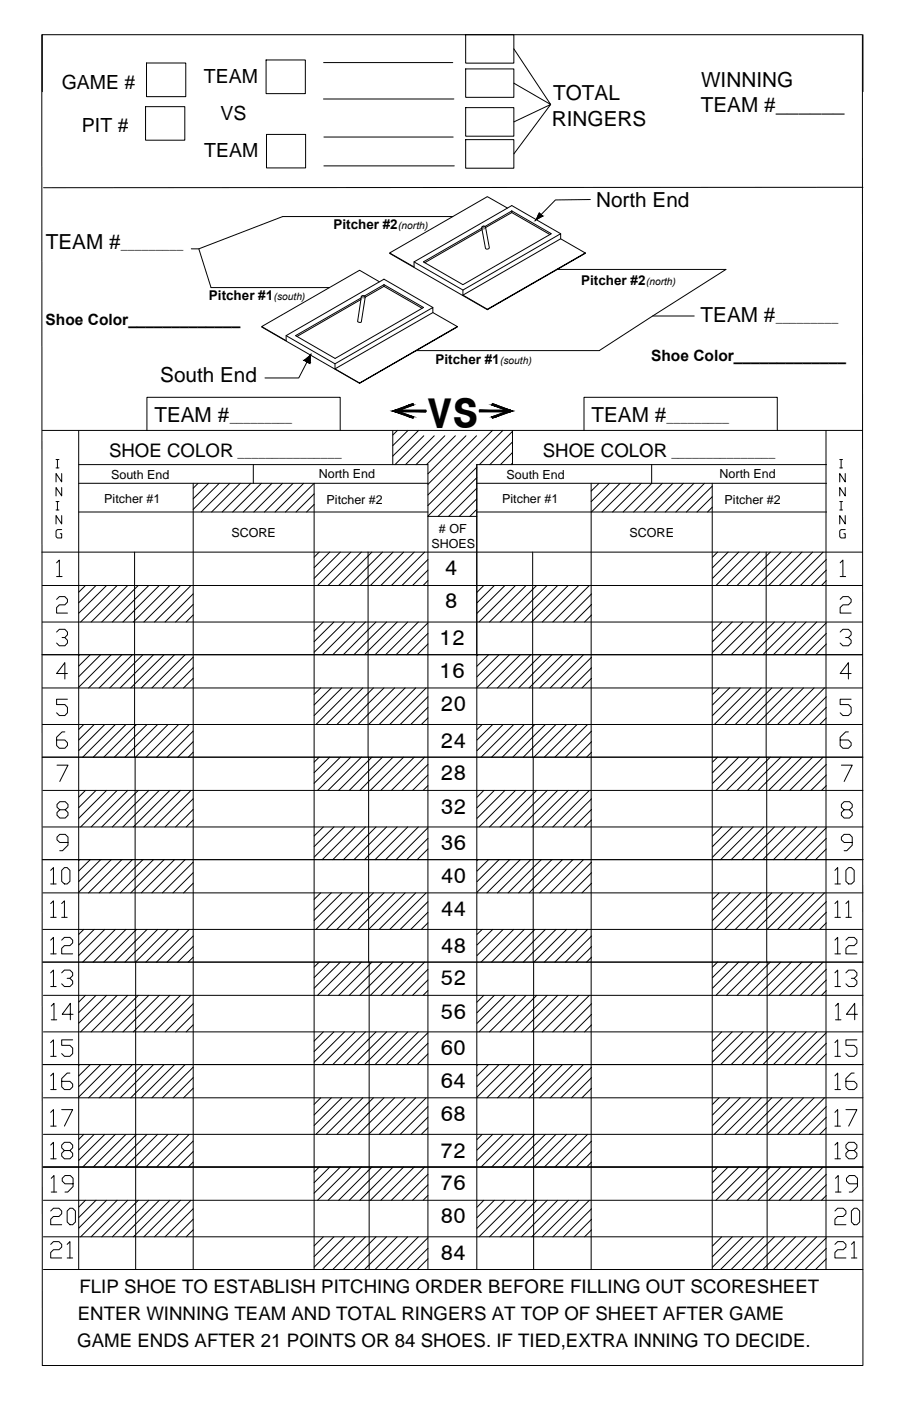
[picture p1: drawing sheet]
<svg xmlns="http://www.w3.org/2000/svg" width="279mm" height="432mm" viewBox="0 0 279 432" stroke-linecap="round" stroke-linejoin="round" font-family="sans-serif">
<!-- layer: AM_0 -->
<g fill="none" stroke="#000" stroke-width=".31">
<path d="M12.9 10.7h253.1l.1 410.2h-253zM13.1 10.7v17.6M45.2 19.4h12.1v10.4h-12.1zM82.1 18.5h12.1v10.4h-12.1zM99.8 19.3h39.8M143.6 10.7h14.9v8.8h-14.9zM158.5 15.1l11.3 17.1-11.3-6.6M266.1 10.7v17.6M44.9 32.9h12.1v10.3h-12.1zM99.8 30.5h40.2M143.6 21.2h14.9v8.8h-14.9zM143.6 33.2h14.9v8.8h-14.9z"/>
<path d="M158.5 37.6l11.3-5.4-11.3 15.2M82.2 41.4h12v10.4h-12zM99.9 42.2h39.9M99.9 51.1h40.2M143.6 43h14.9v8.8h-14.9zM266.1 57.7l-252.7 .2M61.3 76.7l3.8 11.9h36.5M139.6 66.7h-52.4l-25.9 10h-2.3M182 61.5l-10.7 .1-5.9 6.1 .9-2.1 1 1-1.9 1.1M171.8 83h52.1l-22.6 14.4M214.1 97.4h-12.8l-16.5 10.7h-56.4M95.8 109.5l-.2 2.5-1.8-.9 2-1.6-3.7 7h-10.4"/>
<path d="M13.1 132.7h252.9M24.3 132.7v258.6M45.3 132.7v-10.2h59.6v10.2M121.1 126.7l6.3-2.3 .1 .4-4.4 1.6h8.2v.5h-8.2l4.4 1.6-.1 .4zM121.1 132.7v10.5M147.8 126.4h8.3l-4.4-1.6 .2-.4 6.1 2.3-6.1 2.2-.2-.4 4.4-1.6h-8.3zM158 132.7v10.5M180.1 132.7v-10.2h59.6v10.2M254.7 132.7v258.6M17.3 141.6h.9M17.3 144.2h.9M17.3 154.6h.9"/>
<path d="M17.3 157.2h.9M17.7 141.6v2.6M17.7 154.6v2.6M19 146v2.5l-1.7-2.5v2.5M19 150.3v2.6l-1.7-2.6v2.6M19 158.9v2.6l-1.7-2.6v2.6M24.3 143.2h107.7l-.1 248.1M24.3 149h107.7M24.3 157.8h107.7M59.6 149v242.3M78.1 143.2v5.8M96.9 149v242.3"/>
<path d="M132 159.2h15M147 149h107.9M147 157.8h107.9M182.3 149v242.3M201 143.2v5.8M219.6 149v242.3M254.9 143.2h-107.9v248.1M259 141.6h.8M259 144.2h.8M259 154.6h.8M259 157.2h.8M259.4 141.6v2.6"/>
<path d="M259.4 154.6v2.6M260.7 146v2.5l-1.7-2.5v2.5M260.7 150.3v2.6l-1.7-2.6v2.6M260.7 158.9v2.6l-1.7-2.6v2.6M12.9 170.2h134.1M17.5 173.5l.8-.9v5.1M17.5 177.7h1.6M19 163.2h-1.3l-.4 .4v1.8l.4 .4h1.3v-1.3h-.4M41.5 170.2v63.2M98.4 170.2l-1.5 1.5M101.7 170.2l-4.8 4.8M105 170.2l-8.1 8.1"/>
<path d="M108.2 170.2l-10.3 10.3M111.4 170.2l-10.2 10.3M113.5 170.2v63.2M114.7 170.2l-10.2 10.3M118 170.2l-10.3 10.3M121.2 170.2l-10.2 10.3M124.5 170.2l-10.3 10.3M127.7 170.2l-10.3 10.3M131 170.2l-10.3 10.3M132 172.5l-8 8M132 175.7l-4.8 4.8M132 178.9l-1.5 1.6"/>
<path d="M147.1 170.2h118.9M164.3 170.2v63.2M221.3 170.2l-1.6 1.5M224.6 170.2l-4.9 4.8M227.8 170.2l-8.1 8.1M231.1 170.2l-10.3 10.3M234.3 170.2l-10.3 10.3M236.3 170.2v63.2M237.5 170.2l-10.2 10.3M240.8 170.2l-10.2 10.3M244.1 170.2l-10.3 10.3M247.3 170.2l-10.2 10.3"/>
<path d="M250.6 170.2l-10.3 10.3M253.8 170.2l-10.2 10.3M254.8 172.5l-8 8M254.8 175.7l-4.7 4.8M254.8 178.9l-1.5 1.6M259.1 173.5l.8-.9v5.1M259.1 177.7h1.7M260.7 163.2h-1.3l-.4 .4v1.8l.4 .4h1.3v-1.3h-.5M13.1 180.5h252.9M13.1 191.7h252.9M17.5 184.7l.8-.8h1.7l.8 .8v.9l-.8 .8h-1.7l-.8 .9v1.7h3.3M17.5 194.8l.8-.8h1.7l.8 .8v.9l-.8 .8h-.9"/>
<path d="M20 196.5l.8 .8v.9l-.8 .8h-1.7l-.8-.8M26.3 180.5l-2 2M29.6 180.5l-5.3 5.3M32.9 180.5l-8.6 8.5M36.1 180.5l-11.2 11.2M39.4 180.5l-11.3 11.2M42.6 180.5l-11.2 11.2M45.9 180.5l-11.3 11.2M49.1 180.5l-11.2 11.2M52.4 180.5l-11.3 11.2M55.6 180.5l-11.2 11.2M58.9 180.5l-11.3 11.2"/>
<path d="M59.6 183l-8.7 8.7M59.6 186.3l-5.4 5.4M59.6 189.6l-2.2 2.1M99.7 191.7l-2.8 2.8M103 191.7l-6.1 6.1M106.2 191.7l-9.3 9.3M109.4 191.7l-10 10.1M112.7 191.7l-10.1 10.1M116 191.7l-10.1 10.1M119.2 191.7l-10.1 10.1M122.5 191.7l-10.1 10.1M125.7 191.7l-10 10.1"/>
<path d="M129 191.7l-10.1 10.1M132 192l-9.9 9.8M132 195.2l-6.6 6.6M132 198.5l-3.3 3.3M149.2 180.5l-2.1 2M152.5 180.5l-5.4 5.3M155.7 180.5l-8.6 8.5M159 180.5l-11.3 11.2M162.2 180.5l-11.2 11.2M165.5 180.5l-11.3 11.2M168.8 180.5l-11.3 11.2M172 180.5l-11.2 11.2"/>
<path d="M175.2 180.5l-11.2 11.2M178.5 180.5l-11.3 11.2M181.8 180.5l-11.3 11.2M182.4 183l-8.6 8.7M182.4 186.3l-5.4 5.4M182.4 189.6l-2.1 2.1M222.6 191.7l-2.9 2.8M225.8 191.7l-6.1 6.1M229.1 191.7l-9.4 9.3M232.3 191.7l-10.1 10.1M235.6 191.7l-10.1 10.1M238.8 191.7l-10.1 10.1"/>
<path d="M242.1 191.7l-10.1 10.1M245.3 191.7l-10 10.1M248.6 191.7l-10.1 10.1M251.9 191.7l-10.1 10.1M254.8 192l-9.8 9.8M254.8 195.2l-6.5 6.6M254.8 198.5l-3.3 3.3M259.1 184.7l.8-.8h1.7l.9 .8v.9l-.9 .8h-1.7l-.8 .9v1.7h3.4M259.1 194.8l.8-.8h1.7l.9 .8v.9l-.9 .8h-.8M261.6 196.5l.9 .8v.9l-.9 .8h-1.7l-.8-.8M12.9 201.8h253.1M13.1 212h252.9"/>
<path d="M20.8 207.6h-3.3l2.5-3.4v5.1M20.8 215.5h-3.3v1.7h2.5l.8 .8v1.7l-.8 .8h-1.7l-.8-.8M24.6 201.8l-.3 .2M27.8 201.8l-3.5 3.5M31 201.8l-6.7 6.8M34.3 201.8l-10 10M37.6 201.8l-10.3 10.2M40.8 201.8l-10.2 10.2M44.1 201.8l-10.3 10.2M47.3 201.8l-10.2 10.2M50.6 201.8l-10.3 10.2M53.8 201.8l-10.2 10.2"/>
<path d="M57.1 201.8l-10.3 10.2M59.6 202.6l-9.5 9.4M59.6 205.8l-6.2 6.2M59.6 209.1l-3 2.9M98.9 212l-2 2M102.2 212l-5.3 5.3M105.4 212l-8.5 8.5M108.6 212l-11.2 11.3M111.9 212l-11.3 11.3M115.2 212l-11.3 11.3M118.4 212l-11.2 11.3M121.7 212l-11.3 11.3"/>
<path d="M124.9 212l-11.2 11.3M128.2 212l-11.3 11.3M131.4 212l-11.2 11.3M132 201.7l-.1 .1M132 214.7l-8.6 8.6M132 218l-5.3 5.3M147.4 201.8l-.3 .2M150.7 201.8l-3.6 3.5M153.9 201.8l-6.8 6.8M157.2 201.8l-10.1 10M160.4 201.8l-10.2 10.2M163.7 201.8l-10.3 10.2"/>
<path d="M166.9 201.8l-10.2 10.2M170.2 201.8l-10.3 10.2M173.5 201.8l-10.3 10.2M176.7 201.8l-10.3 10.2M179.9 201.8l-10.2 10.2M182.4 202.6l-9.5 9.4M182.4 205.8l-6.2 6.2M182.4 209.1l-2.9 2.9M221.8 212l-2.1 2M225 212l-5.3 5.3M228.3 212l-8.6 8.5M231.5 212l-11.2 11.3"/>
<path d="M234.8 212l-11.3 11.3M238 212l-11.2 11.3M241.3 212l-11.3 11.3M244.5 212l-11.2 11.3M247.8 212l-11.3 11.3M251.1 212l-11.3 11.3M254.3 212l-11.3 11.3M254.8 201.7v.1M254.8 214.7l-8.5 8.6M254.8 218l-5.3 5.3M262.5 207.6h-3.4l2.5-3.4v5.1M262.5 215.5h-3.4v1.7h2.5l.9 .8v1.7l-.9 .8h-1.7l-.8-.8"/>
<path d="M13.1 223.3h252.9M13.1 233.4h253M17.6 235.8h3.4l-2.6 5.1M20 225.6h-.9l-1.6 1.6v2.6l.8 .8h1.7l.8-.8v-.9l-.8-.8h-2.5M25.8 223.3l-1.5 1.5M29.1 223.3l-4.8 4.8M32.3 223.3l-8 8M35.6 223.3l-10.1 10.1M38.8 223.3l-10 10.1M41.7 233.4v63.1M42.1 223.3l-10.1 10.1M45.4 223.3l-10.1 10.1"/>
<path d="M48.6 223.3l-10.1 10.1M51.8 223.3l-10 10.1M55.1 223.3l-10.1 10.1M58.3 223.3l-10 10.1M59.6 225.3l-8.1 8.1M59.6 228.6l-4.8 4.8M59.6 231.8l-1.5 1.6M98.4 233.4l-1.5 1.5M101.7 233.4l-4.8 4.8M105 233.4l-8.1 8M108.2 233.4l-10.3 10.2M111.4 233.4l-10.2 10.2"/>
<path d="M113.7 233.4v63.1M114.7 233.4l-10.2 10.2M118 233.4l-10.3 10.2M121.2 233.4l-10.2 10.2M124.5 233.4l-10.3 10.2M127.7 233.4l-10.3 10.2M131 233.4l-10.3 10.2M132 221.3l-2.1 2M132 235.6l-8 8M132 238.9l-4.8 4.7M148.7 223.3l-1.6 1.5M151.9 223.3l-4.8 4.8"/>
<path d="M155.2 223.3l-8.1 8M158.4 223.3l-10 10.1M161.7 223.3l-10.1 10.1M164.4 233.4v63.1M164.9 223.3l-10 10.1M168.2 223.3l-10.1 10.1M171.5 223.3l-10.1 10.1M174.7 223.3l-10.1 10.1M177.9 223.3l-10 10.1M181.2 223.3l-10.1 10.1M182.4 225.3l-8 8.1M182.4 231.8l-1.5 1.6"/>
<path d="M182.4 228.6l-4.8 4.8M221.3 233.4l-1.6 1.5M224.6 233.4l-4.9 4.8M227.8 233.4l-8.1 8M231.1 233.4l-10.3 10.2M234.3 233.4l-10.3 10.2M236.4 233.4v63.1M237.5 233.4l-10.2 10.2M240.8 233.4l-10.2 10.2M244.1 233.4l-10.3 10.2M247.3 233.4l-10.2 10.2M250.6 233.4l-10.3 10.2"/>
<path d="M253.8 233.4l-10.2 10.2M254.8 221.3l-2 2M254.8 235.6l-8 8M254.8 238.9l-4.7 4.7M259.5 235.8h3.3l-2.5 5.1M261.6 225.6h-.8l-1.7 1.6v2.6l.8 .8h1.7l.9-.8v-.9l-.9-.8h-2.5M13.2 243.6h252.9M13.2 254.9h252.9M18.4 249.6l-.8-.8v-.9l.8-.8h1.7l.9 .8v.9l-.9 .8h-1.7l-.8 .8v.9l.8 .8h1.7l.9-.8v-.9l-.9-.8M21 259.7h-2.6l-.8-.8v-.9l.8-.8h1.7l.9 .8v2.5l-1.7 1.7h-.9M26.3 243.6l-2 2.1M29.6 243.6l-5.3 5.3"/>
<path d="M32.9 243.6l-8.6 8.6M36.1 243.6l-11.2 11.3M39.4 243.6l-11.3 11.3M42.6 243.6l-11.2 11.3M45.9 243.6l-11.3 11.3M49.1 243.6l-11.2 11.3M52.4 243.6l-11.3 11.3M55.6 243.6l-11.2 11.3M58.9 243.6l-11.3 11.3M59.6 246.2l-8.7 8.7M59.6 249.5l-5.4 5.4M59.6 252.7l-2.2 2.2"/>
<path d="M99.7 254.9l-2.8 2.8M103 254.9l-6.1 6M106.2 254.9l-9.3 9.3M109.4 254.9l-10 10.1M112.7 254.9l-10.1 10.1M116 254.9l-10.1 10.1M119.2 254.9l-10.1 10.1M122.5 254.9l-10.1 10.1M125.7 254.9l-10 10.1M129 254.9l-10.1 10.1M132 242.1l-1.5 1.5M132 255.1l-9.9 9.9"/>
<path d="M132 258.4l-6.6 6.6M149.2 243.6l-2.1 2.1M152.5 243.6l-5.4 5.3M155.7 243.6l-8.6 8.6M159 243.6l-11.3 11.3M162.2 243.6l-11.2 11.3M165.5 243.6l-11.3 11.3M168.8 243.6l-11.3 11.3M172 243.6l-11.2 11.3M175.2 243.6l-11.2 11.3M178.5 243.6l-11.3 11.3M181.8 243.6l-11.3 11.3"/>
<path d="M182.4 246.2l-8.6 8.7M182.4 249.5l-5.4 5.4M182.4 252.7l-2.1 2.2M222.6 254.9l-2.9 2.8M225.8 254.9l-6.1 6M229.1 254.9l-9.4 9.3M232.3 254.9l-10.1 10.1M235.6 254.9l-10.1 10.1M238.8 254.9l-10.1 10.1M242.1 254.9l-10.1 10.1M245.3 254.9l-10 10.1M248.6 254.9l-10.1 10.1"/>
<path d="M251.9 254.9l-10.1 10.1M254.8 242.1l-1.5 1.5M254.8 255.1l-9.8 9.9M254.8 258.4l-6.5 6.6M260.3 249.6l-.8-.8v-.9l.8-.8h1.7l.8 .8v.9l-.8 .8h-1.7l-.8 .8v.9l.8 .8h1.7l.8-.8v-.9l-.8-.8M262.8 259.7h-2.5l-.8-.8v-.9l.8-.8h1.7l.8 .8v2.5l-1.7 1.7h-.8M13.1 265h253M13.2 275.2h252.9M15.6 268.3l.9-.9v5M15.6 278.5l.9-.8v5M15.6 272.4h1.7M19 268.3l.9-.9h.8l.9 .9v3.3l-.9 .8h-.8l-.9-.8z"/>
<path d="M19 278.5l.9-.8v5M24.6 265l-.3 .2M27.8 265l-3.5 3.5M31 265l-6.7 6.7M34.3 265l-10 10M37.6 265l-10.3 10.2M40.8 265l-10.2 10.2M44.1 265l-10.3 10.2M47.3 265l-10.2 10.2M50.6 265l-10.3 10.2M53.8 265l-10.2 10.2M57.1 265l-10.3 10.2"/>
<path d="M59.6 265.7l-9.5 9.5M59.6 269l-6.2 6.2M59.6 272.2l-3 3M98.9 275.2l-2 2M102.2 275.2l-5.3 5.2M105.4 275.2l-8.5 8.5M108.6 275.2l-11.2 11.3M111.9 275.2l-11.3 11.3M115.2 275.2l-11.3 11.3M118.4 275.2l-11.2 11.3M121.7 275.2l-11.3 11.3M124.9 275.2l-11.2 11.3"/>
<path d="M128.2 275.2l-11.3 11.3M131.4 275.2l-11.2 11.3M132 261.6l-3.3 3.4M132 264.9l-.1 .1M132 277.9l-8.6 8.6M147.4 265l-.3 .2M150.7 265l-3.6 3.5M153.9 265l-6.8 6.7M157.2 265l-10.1 10M160.4 265l-10.2 10.2M163.7 265l-10.3 10.2M166.9 265l-10.2 10.2"/>
<path d="M170.2 265l-10.3 10.2M173.5 265l-10.3 10.2M176.7 265l-10.3 10.2M179.9 265l-10.2 10.2M182.4 265.7l-9.5 9.5M182.4 269l-6.2 6.2M182.4 272.2l-2.9 3M221.8 275.2l-2.1 2M225 275.2l-5.3 5.2M228.3 275.2l-8.6 8.5M231.5 275.2l-11.2 11.3M234.8 275.2l-11.3 11.3"/>
<path d="M238 275.2l-11.2 11.3M241.3 275.2l-11.3 11.3M244.5 275.2l-11.2 11.3M247.8 275.2l-11.3 11.3M251.1 275.2l-11.3 11.3M254.3 275.2l-11.3 11.3M254.8 261.6l-3.3 3.4M254.8 264.9v.1M254.8 277.9l-8.5 8.6M257.5 268.3l.8-.9v5M257.5 278.5l.8-.8v5M257.5 272.4h1.7"/>
<path d="M260.9 268.3l.8-.9h.9l.8 .9v3.3l-.8 .8h-.9l-.8-.8zM260.9 278.5l.8-.8v5M13.2 286.5h252.9M13.2 296.5h252.9M15.6 289.8l.9-.9v5.1M15.6 299.8l.9-.8v5.1M15.6 282.7h1.7M15.6 294h1.7M19 289.8l.9-.9h1.7l.8 .9v.8l-.8 .9h-1.7l-.9 .8v1.7h3.4M19 299.8l.9-.8h1.7l.8 .8v.9l-.8 .8h-.9M19 282.7h1.7M25.8 286.5l-1.5 1.5"/>
<path d="M29.1 286.5l-4.8 4.7M32.3 286.5l-8 8M35.6 286.5l-10.1 10M38.8 286.5l-10 10M41.8 296.5v94.8M42.1 286.5l-10.1 10M45.4 286.5l-10.1 10M48.6 286.5l-10.1 10M51.8 286.5l-10 10M55.1 286.5l-10.1 10M58.3 286.5l-10 10M59.6 288.5l-8.1 8"/>
<path d="M59.6 291.7l-4.8 4.8M59.6 295l-1.5 1.5M98.4 296.5l-1.5 1.6M101.7 296.5l-4.8 4.8M105 296.5l-8.1 8.1M108.2 296.5l-10.3 10.3M111.4 296.5l-10.2 10.3M113.8 296.5v94.8M114.7 296.5l-10.2 10.3M118 296.5l-10.3 10.3M121.2 296.5l-10.2 10.3M124.5 296.5l-10.3 10.3"/>
<path d="M127.7 296.5l-10.3 10.3M131 296.5l-10.3 10.3M132 281.2l-5.3 5.3M132 284.4l-2.1 2.1M132 298.8l-8 8M148.7 286.5l-1.6 1.5M151.9 286.5l-4.8 4.7M155.2 286.5l-8.1 8M158.4 286.5l-10 10M161.7 286.5l-10.1 10M164.6 296.5v94.8M164.9 286.5l-10 10"/>
<path d="M168.2 286.5l-10.1 10M171.5 286.5l-10.1 10M174.7 286.5l-10.1 10M177.9 286.5l-10 10M181.2 286.5l-10.1 10M182.4 288.5l-8 8M182.4 291.7l-4.8 4.8M182.4 295l-1.5 1.5M221.3 296.5l-1.6 1.6M224.6 296.5l-4.9 4.8M227.8 296.5l-8.1 8.1M231.1 296.5l-10.3 10.3"/>
<path d="M234.3 296.5l-10.3 10.3M236.6 296.5v94.8M237.5 296.5l-10.2 10.3M240.8 296.5l-10.2 10.3M244.1 296.5l-10.3 10.3M247.3 296.5l-10.2 10.3M250.6 296.5l-10.3 10.3M253.8 296.5l-10.2 10.3M254.8 281.2l-5.3 5.3M254.8 284.4l-2 2.1M254.8 298.8l-8 8M257.5 289.8l.8-.9v5.1"/>
<path d="M257.5 299.8l.8-.8v5.1M257.5 282.7h1.7M257.5 294h1.7M260.9 289.8l.8-.9h1.7l.9 .9v.8l-.9 .9h-1.7l-.8 .8v1.7h3.4M260.9 299.8l.8-.8h1.7l.9 .8v.9l-.9 .8h-.8M260.9 282.7h1.7M13.4 306.8h252.7M13.4 318h252.7M15.6 304.1h1.7M15.8 310.1l.9-.9v5.1M15.8 314.3h1.7M21.6 301.5l.8 .9v.8l-.8 .9h-1.7l-.9-.9"/>
<path d="M22.5 312.6h-3.3l2.5-3.4v5.1M26.3 306.8l-2 2M29.6 306.8l-5.3 5.3M32.9 306.8l-8.6 8.6M36.1 306.8l-11.2 11.2M39.4 306.8l-11.3 11.2M42.6 306.8l-11.2 11.2M45.9 306.8l-11.3 11.2M49.1 306.8l-11.2 11.2M52.4 306.8l-11.3 11.2M55.6 306.8l-11.2 11.2M58.9 306.8l-11.3 11.2"/>
<path d="M59.6 309.4l-8.7 8.6M59.6 312.6l-5.4 5.4M59.6 315.9l-2.2 2.1M99.7 318l-2.8 2.9M103 318l-6.1 6.1M106.2 318l-9.3 9.3M109.4 318l-10 10.1M112.7 318l-10.1 10.1M116 318l-10.1 10.1M119.2 318l-10.1 10.1M122.5 318l-10.1 10.1M125.7 318l-10 10.1"/>
<path d="M129 318l-10.1 10.1M132 302l-4.8 4.8M132 305.3l-1.5 1.5M132 318.3l-9.9 9.8M149.2 306.8l-2.1 2M152.5 306.8l-5.4 5.3M155.7 306.8l-8.6 8.6M159 306.8l-11.3 11.2M162.2 306.8l-11.2 11.2M165.5 306.8l-11.3 11.2M168.8 306.8l-11.3 11.2M172 306.8l-11.2 11.2"/>
<path d="M175.2 306.8l-11.2 11.2M178.5 306.8l-11.3 11.2M181.8 306.8l-11.3 11.2M182.4 309.4l-8.6 8.6M182.4 312.6l-5.4 5.4M182.4 315.9l-2.1 2.1M222.6 318l-2.9 2.9M225.8 318l-6.1 6.1M229.1 318l-9.4 9.3M232.3 318l-10.1 10.1M235.6 318l-10.1 10.1M238.8 318l-10.1 10.1"/>
<path d="M242.1 318l-10.1 10.1M245.3 318l-10 10.1M248.6 318l-10.1 10.1M251.9 318l-10.1 10.1M254.8 302l-4.7 4.8M254.8 305.3l-1.5 1.5M254.8 318.3l-9.8 9.8M257.5 304.1h1.7M257.7 310.1l.8-.9v5.1M257.7 314.3h1.6M263.4 301.5l.9 .9v.8l-.9 .9h-1.7l-.8-.9M264.4 312.6h-3.4l2.6-3.4v5.1"/>
<path d="M13.2 328.1h252.9M13.4 338.4h252.7M15.6 321.3l.9-.8v5.1M15.6 331.6l.9-.9v5.1M15.6 325.6h1.7M15.6 335.8h1.7M21.6 330.7h-.9l-1.7 1.7v2.6l.9 .8h1.7l.8-.8v-.9l-.8-.8h-2.6M22.4 320.5h-3.4v1.7h2.6l.8 .8v1.7l-.8 .9h-1.7l-.9-.9M24.6 328.1l-.3 .3M27.8 328.1l-3.5 3.5M31 328.1l-6.7 6.8M34.3 328.1l-10 10"/>
<path d="M37.6 328.1l-10.3 10.3M40.8 328.1l-10.2 10.3M44.1 328.1l-10.3 10.3M47.3 328.1l-10.2 10.3M50.6 328.1l-10.3 10.3M53.8 328.1l-10.2 10.3M57.1 328.1l-10.3 10.3M59.6 328.9l-9.5 9.5M59.6 332.1l-6.2 6.3M59.6 335.4l-3 3M98.9 338.4l-2 2M102.2 338.4l-5.3 5.2"/>
<path d="M105.4 338.4l-8.5 8.5M108.6 338.4l-11.2 11.2M111.9 338.4l-11.3 11.2M115.2 338.4l-11.3 11.2M118.4 338.4l-11.2 11.2M121.7 338.4l-11.3 11.2M124.9 338.4l-11.2 11.2M128.2 338.4l-11.3 11.2M131.4 338.4l-11.2 11.2M132 321.5l-6.6 6.6M132 324.8l-3.3 3.3M132 328.1h-.1"/>
<path d="M147.4 328.1l-.3 .3M150.7 328.1l-3.6 3.5M153.9 328.1l-6.8 6.8M157.2 328.1l-10.1 10M160.4 328.1l-10.2 10.3M163.7 328.1l-10.3 10.3M166.9 328.1l-10.2 10.3M170.2 328.1l-10.3 10.3M173.5 328.1l-10.3 10.3M176.7 328.1l-10.3 10.3M179.9 328.1l-10.2 10.3M182.4 328.9l-9.5 9.5"/>
<path d="M182.4 332.1l-6.2 6.3M182.4 335.4l-2.9 3M221.8 338.4l-2.1 2M225 338.4l-5.3 5.2M228.3 338.4l-8.6 8.5M231.5 338.4l-11.2 11.2M234.8 338.4l-11.3 11.2M238 338.4l-11.2 11.2M241.3 338.4l-11.3 11.2M244.5 338.4l-11.2 11.2M247.8 338.4l-11.3 11.2M251.1 338.4l-11.3 11.2"/>
<path d="M254.3 338.4l-11.3 11.2M254.8 321.5l-6.5 6.6M254.8 324.8l-3.3 3.3M254.8 328.1h.1M257.5 321.3l.8-.8v5.1M257.5 331.6l.8-.9v5.1M257.5 325.6h1.7M257.5 335.8h1.7M263.4 330.7h-.8l-1.7 1.7v2.6l.8 .8h1.7l.9-.8v-.9l-.9-.8h-2.5M264.3 320.5h-3.4v1.7h2.5l.9 .8v1.7l-.9 .9h-1.7l-.8-.9M13.2 359.7h252.9M13.4 349.6h252.7"/>
<path d="M15.6 342.8l.9-.8v5.1M15.6 352.9l.9-.8v5.1M15.6 347.1h1.7M15.6 357.2h1.7M19 342h3.4l-2.5 5.1M19.9 354.6l-.9-.8v-.9l.9-.8h1.7l.8 .8v.9l-.8 .8h-1.7l-.9 .9v.8l.9 .9h1.7l.8-.9v-.8l-.8-.9M25.8 349.6l-1.5 1.6M29.1 349.6l-4.8 4.8M32.3 349.6l-8 8.1M35.6 349.6l-10.1 10.1M38.8 349.6l-10 10.1M42.1 349.6l-10.1 10.1"/>
<path d="M45.4 349.6l-10.1 10.1M48.6 349.6l-10.1 10.1M51.8 349.6l-10 10.1M55.1 349.6l-10.1 10.1M58.3 349.6l-10 10.1M59.6 354.9l-4.8 4.8M59.6 358.2l-1.5 1.5M59.6 351.7l-8.1 8M98.4 359.7l-1.5 1.6M101.7 359.7l-4.8 4.8M105 359.7l-8.1 8M108.2 359.7l-10.3 10.2"/>
<path d="M111.4 359.7l-10.2 10.2M114.7 359.7l-10.2 10.2M118 359.7l-10.3 10.2M121.2 359.7l-10.2 10.2M124.5 359.7l-10.3 10.2M127.7 359.7l-10.3 10.2M131 359.7l-10.3 10.2M132 341.1l-8.6 8.5M132 344.3l-5.3 5.3M132 347.6l-2.1 2M148.7 349.6l-1.6 1.6M151.9 349.6l-4.8 4.8"/>
<path d="M155.2 349.6l-8.1 8.1M158.4 349.6l-10 10.1M161.7 349.6l-10.1 10.1M164.9 349.6l-10 10.1M168.2 349.6l-10.1 10.1M171.5 349.6l-10.1 10.1M174.7 349.6l-10.1 10.1M177.9 349.6l-10 10.1M181.2 349.6l-10.1 10.1M182.4 354.9l-4.8 4.8M182.4 358.2l-1.5 1.5M182.4 351.7l-8 8"/>
<path d="M221.3 359.7l-1.6 1.6M224.6 359.7l-4.9 4.8M227.8 359.7l-8.1 8M231.1 359.7l-10.3 10.2M234.3 359.7l-10.3 10.2M237.5 359.7l-10.2 10.2M240.8 359.7l-10.2 10.2M244.1 359.7l-10.3 10.2M247.3 359.7l-10.2 10.2M250.6 359.7l-10.3 10.2M253.8 359.7l-10.2 10.2M254.8 341.1l-8.5 8.5"/>
<path d="M254.8 344.3l-5.3 5.3M254.8 347.6l-2 2M257.5 342.8l.8-.8v5.1M257.5 352.9l.8-.8v5.1M257.5 347.1h1.7M257.5 357.2h1.7M260.9 342h3.4l-2.6 5.1M261.7 354.6l-.8-.8v-.9l.8-.8h1.7l.9 .8v.9l-.9 .8h-1.7l-.8 .9v.8l.8 .9h1.7l.9-.9v-.8l-.9-.9M13.4 369.9h252.7M15.6 373.2l.9-.8h1.7l.8 .8v.9l-.8 .8h-1.7l-.9 .9v1.7h3.4M15.8 363.2l.9-.9v5.1M15.8 367.4h1.7"/>
<path d="M20.7 373.2l.9-.8h.8l.9 .8v3.4l-.9 .9h-.8l-.9-.9zM22.5 364.9h-2.5l-.8-.9v-.8l.8-.9h1.7l.8 .9v2.5l-1.6 1.7h-.9M26.3 369.9l-2 2.2M29.6 369.9l-5.3 5.4M32.9 369.9l-8.6 8.6M36.1 369.9l-11.2 11.3M39.4 369.9l-11.3 11.3M42.6 369.9l-11.2 11.3M45.9 369.9l-11.3 11.3M49.1 369.9l-11.2 11.3M52.4 369.9l-11.3 11.3M55.6 369.9l-11.2 11.3"/>
<path d="M58.9 369.9l-11.3 11.3M59.6 372.6l-8.7 8.6M59.6 375.8l-5.4 5.4M59.6 379l-2.2 2.2M132 361.9l-8 8M132 365.2l-4.8 4.7M132 368.5l-1.5 1.4M149.2 369.9l-2.1 2.2M152.5 369.9l-5.4 5.4M155.7 369.9l-8.6 8.6M159 369.9l-11.3 11.3M162.2 369.9l-11.2 11.3"/>
<path d="M165.5 369.9l-11.3 11.3M168.8 369.9l-11.3 11.3M172 369.9l-11.2 11.3M175.2 369.9l-11.2 11.3M178.5 369.9l-11.3 11.3M181.8 369.9l-11.3 11.3M182.4 372.6l-8.6 8.6M182.4 375.8l-5.4 5.4M182.4 379l-2.1 2.2M254.8 361.9l-8 8M254.8 365.2l-4.7 4.7M254.8 368.5l-1.5 1.4"/>
<path d="M257.5 373.2l.8-.8h1.7l.9 .8v.9l-.9 .8h-1.7l-.8 .9v1.7h3.4M257.7 363.2l.8-.9v5.1M257.7 367.4h1.6M262.6 373.2l.8-.8h.9l.8 .8v3.4l-.8 .9h-.9l-.8-.9zM264.4 364.9h-2.5l-.9-.9v-.8l.9-.9h1.7l.8 .9v2.5l-1.7 1.7h-.8M13.4 381.2h252.7M13.4 391.3h252.7M15.6 383.5l.9-.8h1.7l.8 .8v.9l-.8 .8h-1.7l-.9 .8v1.7h3.4M20.7 383.5l.9-.8v5M20.7 387.7h1.7M99.7 381.2l-2.8 2.8M103 381.2l-6.1 6.1"/>
<path d="M106.2 381.2l-9.3 9.4M109.4 381.2l-10 10.1M112.7 381.2l-10.1 10.1M116 381.2l-10.1 10.1M119.2 381.2l-10.1 10.1M122.5 381.2l-10.1 10.1M125.7 381.2l-10 10.1M129 381.2l-10.1 10.1M132 381.5l-9.9 9.8M132 384.8l-6.6 6.5M132 388l-3.3 3.3M222.6 381.2l-2.9 2.8"/>
<path d="M225.8 381.2l-6.1 6.1M229.1 381.2l-9.4 9.4M232.3 381.2l-10.1 10.1M235.6 381.2l-10.1 10.1M238.8 381.2l-10.1 10.1M242.1 381.2l-10.1 10.1M245.3 381.2l-10 10.1M248.6 381.2l-10.1 10.1M251.9 381.2l-10.1 10.1M254.8 381.5l-9.8 9.8M254.8 384.8l-6.5 6.5M254.8 388l-3.3 3.3"/>
<path d="M254.8 391.2v.1M257.5 383.5l.8-.8h1.7l.9 .8v.9l-.9 .8h-1.7l-.8 .8v1.7h3.4M262.6 383.5l.8-.8v5M262.6 387.7h1.7"/>
</g>
<g fill="#000" stroke="#000" stroke-width=".31">
<path d="M166.1 66.2h.7l-.4 .4zM166.3 65.6l.5 .6h-.7zM166.8 66.2l.5 .4h-.9zM95 111.1h.6v.5zM121.8 126.9h1.3l4.4 1.6zM126.2 124.8l1.2-.4 .1 .4zM151.9 124.4l1.1 .4h-1.3zM153 128.5l3.1-1.6h1.4z"/>
<path d="M166.1 66.2l-.2 .4h.5zM165.9 66.6h.5l-1 1.1zM165.4 67.7l1.9-1.1h-.9z"/>
<path d="M93.8 111.1h1.2l-.3 .5zM93.8 111.1h1.2l.8-1.6zM95.8 109.5l-.2 1.6h-.6z"/>
<path d="M95 111.1l-.3 .5h.9zM94.7 111.6h.9v.4z"/>
<path d="M121.1 126.7h10.2l-9.5-.3zM121.8 126.4h9.5v.3z"/>
<path d="M121.8 126.4h1.3l3.1-1.6zM123.1 126.4l3.1-1.6h1.3z"/>
<path d="M121.1 126.7l.7 .2h9.5zM121.1 126.7h10.2v.2z"/>
<path d="M121.8 126.9l4.4 1.6h1.3zM126.2 128.5h1.3l-.1 .4z"/>
<path d="M147.8 126.4v.3h10.2zM147.8 126.4h9.6l.6 .3z"/>
<path d="M147.8 126.7v.2h9.7zM147.8 126.7h10.2l-.5 .2z"/>
<path d="M151.7 124.8l4.4 1.6h1.3zM151.7 124.8h1.3l4.4 1.6z"/>
<path d="M151.7 128.5h1.3l3.1-1.6zM151.7 128.5h1.3l-1.1 .4z"/>
</g>
<!-- layer: AM_8 -->
<g fill="none" stroke="#000" stroke-width=".31">
<path d="M122.6 132.7l-1.5 1.4M125.8 132.7l-4.7 4.7M129.1 132.7l-8 7.9M130.7 134.3l-8.9 8.9M133.9 134.3l-8.8 8.9M137.2 134.3l-8.9 8.9M140.4 134.3l-8.9 8.9M143.7 134.3l-11.7 11.7M147 134.3l-15 15M151.9 132.7l-19.9 19.9M155.1 132.7l-23.1 23.1M158 133l-10.2 10.2"/>
<path d="M158 136.2l-6.9 7M158 139.5l-3.7 3.7M61.1 149l-1.5 1.5M64.4 149l-4.8 4.7M67.6 149l-8 8M70.9 149l-8.9 8.8M74.1 149l-8.9 8.8M77.4 149l-8.9 8.8M80.6 149l-8.8 8.8M83.9 149l-8.9 8.8M87.1 149l-8.8 8.8M90.4 149l-8.9 8.8"/>
<path d="M93.7 149l-8.9 8.8M96.9 149l-8.9 8.8M96.9 152.2l-5.6 5.6M96.9 155.5l-2.4 2.3M147 144l-15 15.1M147 147.2l-11.9 12M147 150.5l-8.6 8.7M147 153.7l-5.4 5.5M147 157l-2.1 2.2M158 142.7l-.4 .5M184.8 149l-2.5 2.4M188 149l-5.7 5.6"/>
<path d="M191.2 149l-8.8 8.8M194.5 149l-8.9 8.8M197.8 149l-8.9 8.8M201 149l-8.8 8.8M204.3 149l-8.9 8.8M207.5 149l-8.8 8.8M210.7 149l-8.8 8.8M214 149l-8.8 8.8M217.3 149l-8.9 8.8M219.6 149.8l-7.9 8M219.6 153.1l-4.7 4.7M219.6 156.3l-1.4 1.5"/>
</g>
<!-- layer: Visible Tangent Edges(ANSI-BEL) -->
<g fill="none" stroke="#f0f" stroke-width=".31">
<path d="M149.7 70a.64 .64 0 0 1-.5 .6 .64 .64 0 0 1-.6-.3M111.4 91.4a.79 .79 0 0 0 1.2 .2M111.8 91.2l.6 .1z"/>
<circle cx="149.1" cy="69.9" r=".26"/>
</g>
<!-- layer: Visible Edges(ANSI-BEL) -->
<g fill="none" stroke="#000" stroke-width=".31">
<path d="M120.2 78.1l30.1 17.3M148.6 70.8l-17.6 10.2M148.7 69.8l.8-.1 .2 .3 1.2 6.3a.65 .65 0 0 1-.5 .5 .65 .65 0 0 1-.7-.3l-1.1-6.2zM156.5 64.1l-6.2-3.5-30.1 17.4 7.5 4.3v-1.6l30.1-17.3 15.1 8.6M157.8 65l12.2 7-27.2 15.7-12.2-7 18-10.4M157.8 65v.5M157.8 65l-8.2 4.8M157.8 65.5l11.8 6.8M157.8 65.5l-8.1 4.6M172.9 73.6v-1.6l-30.1 17.4v1.6M180.5 78l-7.6-4.4-30.1 17.4M111.3 92.3l-19.7 11.4"/>
<path d="M111.6 91.2l.1-.1a.62 .62 0 0 1 .9 .5l-1.2 7.6a.78 .78 0 0 1-1.1-.2zM117 86.9l-6.1-3.6-30.2 17.4 7.5 4.3v-1.6l30.2-17.4 15.1 8.8M118.4 87.7l12.2 7.1-27.3 15.7-12.1-7.1 20.2-11.6M118.4 87.7v.6M118.4 87.7l-6 3.5M118.4 88.3l11.8 6.7M118.4 88.3l-5.8 3.3M127.7 80.7l15.1 8.7M133.5 96.3v-1.5l-30.2 17.3M142.8 91l7.5 4.3M150.3 95.3l30.2-17.3zM80.7 100.8l30.2 17.3"/>
<path d="M88.2 103.4l15.1 8.7v1.6M141 100.7l-30.1 17.4 30.1-17.4-7.5-4.4-30.2 17.4 7.6 4.4"/>
</g>
<text font-size="13.3" x="131.6" y="131.8">VS</text>
<g font-size="6.6">
<text x="137.2" y="177.2">4</text>
<text x="137.2" y="187.5">8</text>
<text x="135.4" y="198.8">12</text>
<text x="135.4" y="208.9">16</text>
<text x="135.9" y="219.2">20</text>
<text x="135.9" y="230.4">24</text>
<text x="135.9" y="240.5">28</text>
<text x="135.9" y="250.8">32</text>
<text x="135.9" y="262">36</text>
<text x="135.9" y="272.1">40</text>
<text x="135.9" y="282.3">44</text>
<text x="135.9" y="293.6">48</text>
<text x="135.9" y="303.7">52</text>
<text x="135.9" y="313.9">56</text>
<text x="135.8" y="325.2">60</text>
<text x="135.8" y="335.3">64</text>
<text x="135.8" y="345.5">68</text>
<text x="135.8" y="356.8">72</text>
<text x="135.8" y="366.8">76</text>
<text x="135.8" y="377.1">80</text>
<text x="135.8" y="388.4">84</text>
</g>
<g font-size="6.4">
<text x="216.2" y="26.9">WINNING</text>
<text x="170.6" y="31">TOTAL</text>
<text x="216.1" y="34.6">TEAM #______</text>
<text x="170.2" y="38.7">RINGERS</text>
<text x="183.8" y="64">North End</text>
<text x="14.1" y="76.8">TEAM #</text>
<text x="216" y="99.1">TEAM #</text>
<text x="49.4" y="117.7">South End</text>
<text x="47.6" y="130.1">TEAM #</text>
<text x="182.4" y="130.1">TEAM #</text>
</g>
<g font-size="6">
<text x="19.1" y="27.3">GAME #</text>
<text x="62.8" y="25.6">TEAM</text>
<text x="25.3" y="40.6">PIT #</text>
<text x="68" y="37.1">VS</text>
<text x="63" y="48.5">TEAM</text>
</g>
<g font-size="5.8">
<text x="33.6" y="141">SHOE COLOR</text>
<text x="167.4" y="141">SHOE COLOR</text>
<text x="24.5" y="398.5">FLIP SHOE TO ESTABLISH PITCHING ORDER BEFORE FILLING OUT SCORESHEET</text>
<text x="24" y="406.8">ENTER WINNING TEAM AND TOTAL RINGERS AT TOP OF SHEET AFTER GAME</text>
<text x="23.8" y="415.3">GAME ENDS AFTER 21 POINTS OR 84 SHOES. IF TIED,EXTRA INNING TO DECIDE.</text>
</g>
<g font-size="4.8">
<text x="14.1" y="100.2">Shoe Color_____________</text>
<text x="200.8" y="111.2">Shoe Color_____________</text>
</g>
<g font-size="4.1">
<text x="102.8" y="70.6">Pitcher #2</text>
<text x="179.3" y="87.8">Pitcher #2</text>
<text x="64.4" y="92.5">Pitcher #1</text>
<text x="134.3" y="112.3">Pitcher #1</text>
</g>
<g font-size="3.9">
<text x="37.3" y="76.8">_________</text>
<text x="239.2" y="99.1">_________</text>
<text x="70.8" y="130.1">_________</text>
<text x="205.6" y="130.1">_________</text>
<text x="73.3" y="141">_______________</text>
<text x="207" y="141">_______________</text>
<text x="34.3" y="147.5">South End</text>
<text x="98.3" y="147.2">North End</text>
<text x="156.2" y="147.5">South End</text>
<text x="221.9" y="147.2">North End</text>
<text x="32.1" y="155">Pitcher #1</text>
<text x="100.7" y="155.3">Pitcher #2</text>
<text x="154.9" y="155">Pitcher #1</text>
<text x="223.4" y="155.3">Pitcher #2</text>
<text x="71.4" y="165.4">SCORE</text>
<text x="135.4" y="164.4"># OF</text>
<text x="194.2" y="165.4">SCORE</text>
<text x="133.1" y="169">SHOES</text>
</g>
<g font-size="3.1">
<text x="122.8" y="70.6">(north)</text>
<text x="199.2" y="87.8">(north)</text>
<text x="84.4" y="92.5">(south)</text>
<text x="154.2" y="112.3">(south)</text>
</g>
</svg>
